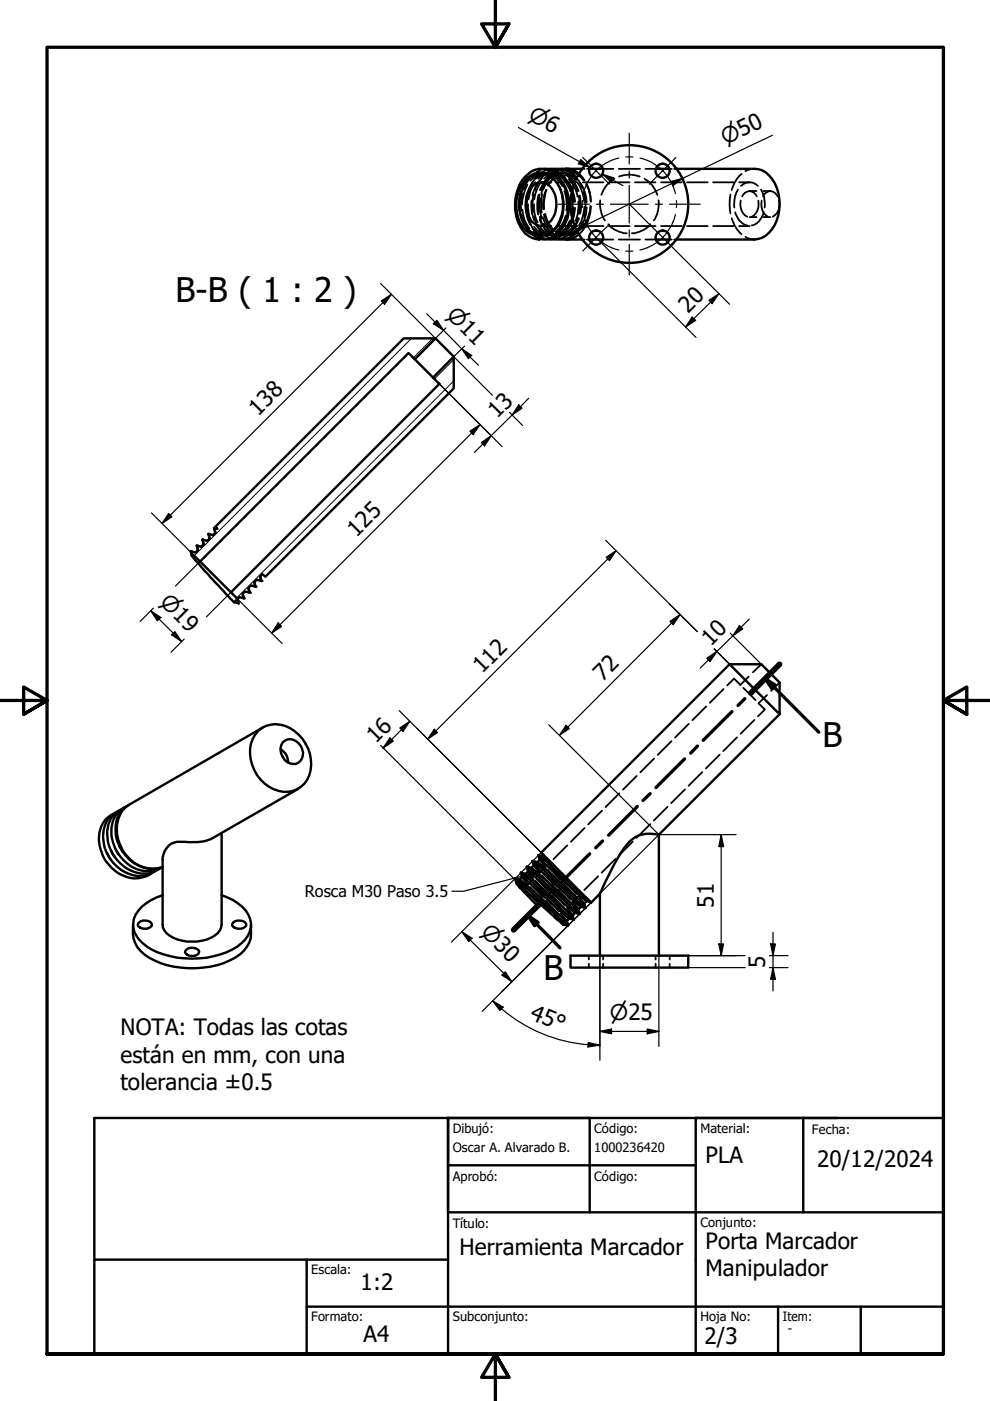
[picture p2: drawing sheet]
<svg xmlns="http://www.w3.org/2000/svg" width="210mm" height="297mm" viewBox="0 0 210 297" stroke-linecap="round" stroke-linejoin="round" font-family="sans-serif">
<!-- layer: Sombreado (ISO) -->
<path d="M87.2 71.7l-46.1 46.1M91.8 71.7l-4.2 4.2M96.2 76.2l-4.1 4.2M96.2 80.8l-46 46" fill="none" stroke="#000" stroke-width=".21"/>
<!-- layer: Visible (ISO) -->
<g fill="none" stroke="#000" stroke-width=".51">
<path d="M112.8 39.5a2.62 2.62 0 0 1 4.3 .6 5.8 5.8 0 0 1-.8 7.2 2.67 2.67 0 0 1-4.2-1.2 6 6 0 0 1 .7-6.6zM114.6 36.6a5.2 5.2 0 0 0-4.3 4.5 8.2 8.2 0 0 0 2.1 7.9l.8 .5 1.5 .4M115.4 35.8a5.4 5.4 0 0 1 5.4 3.7l.4 1.1M116.6 35.8a4.9 4.9 0 0 1 5.1 3M117.9 35.8a4.7 4.7 0 0 1 4.3 1.9M119 38.4a8.5 8.5 0 0 1 .1 10M119.1 35.8a5.1 5.1 0 0 1 3.6 1.1M119.9 35.8a3.9 3.9 0 0 1 2.8 1M120 35.8h3.4M120.3 38.4l1 1.8M121.5 38.4l.3 .4M124.9 35.8h2.9"/>
<path d="M139.1 35.8h2.8M143.4 35.8h16.6a4.9 4.9 0 0 1 4.3 3 9.6 9.6 0 0 1-1.2 10.5 4.3 4.3 0 0 1-3.1 1.5h-16.6M114 49.9l.4 .9M114.4 50.6a4.3 4.3 0 0 0 5-2.7 9.7 9.7 0 0 0-1.4-10.8 4.4 4.4 0 0 0-6.7 .5 9.6 9.6 0 0 0 0 11.9l1.5 .9 1.6 .4M114.7 49.9l-.3 .9M119.2 41.3a5.8 5.8 0 0 0-3.9-4.5 4.7 4.7 0 0 0-5.2 3.3 8.5 8.5 0 0 0 1 8.3 4 4 0 0 0 2.9 1.5M119.2 41.3a7.5 7.5 0 0 1-2.6 8.2 5.2 5.2 0 0 1-2.6 .4M119.2 41.3a8.2 8.2 0 0 1-2.2 7.8l-1.5 .7-.8 .1M120 50.8h3.4M121.3 46.3a5.5 5.5 0 0 1-4.4 4.5l-.8-.1M121.4 46.6l-1 1.8M121.9 48a4.5 4.5 0 0 1-4.6 2.7"/>
<path d="M121.9 48.1l-.3 .3M122.4 49.1a4 4 0 0 1-3.8 1.6M122.4 49.2l-.4 .3M122.7 49.7a3.8 3.8 0 0 1-3.1 1M124.9 50.8h2.9M139.1 50.8h2.8M87.9 76.2l3.9 3.9M92.3 71.7l3.9 3.9M96.2 75.6v6.7l-39.9 40-.7-.6-.5 .5 .3 1-1-.3-.5 .5 .3 1-1-.3-.6 .6 .4 1-1.1-.3-.5 .5 .3 1-1-.3-.3 .4-1.4-1.4 44.2-44.2-1.4-1.3zM40.4 116.9l.3 1M40.7 117.8l3.9 4.6 5.1 5.3M41.7 115.7l.3 .9"/>
<path d="M42.4 119l6.6 6.6M42.9 114.4l.3 1M44.2 113.2l.2 1M45.4 111.9l.7 .2-.4-.4 39.9-40h6.7l-4.4 4.5-1.3-1.3-44.2 44.1-1.4-1.3-.3 .1-.3-.9 1.1 .2 .5-.5-.3-.9 1 .2 .5-.5-.3-1 1 .3 .5-.5-.2-1 .9 .3 .6-.5zM45.4 111.9l.3 1.1M50.4 127l.2 .9-.9-.2zM51.4 125.9l.3 1M52.7 124.6l.3 1.1M53.9 123.4l.3 1M55.2 122.2l.2 1M54.7 155a5.8 5.8 0 0 1 7.7 0 8.3 8.3 0 0 1 2.8 10.3 5.5 5.5 0 0 1-8.2 1.5 8.6 8.6 0 0 1-3.4-10.2zM55.8 154.2l-28.3 16.3a6.1 6.1 0 0 0-2.7 6.5 8.2 8.2 0 0 0 7.7 7.2l2-.4a6.7 6.7 0 0 1-8.8-2 7.6 7.6 0 0 1-.9-9.2l.3-.5 1.6-1"/>
<path d="M59.5 158.9a3 3 0 0 1 1.6 2.8M60 157.3a2.53 2.53 0 0 1 4.1 1.6 2.18 2.18 0 0 1-.9 2.8 2.18 2.18 0 0 1-2.9-.6 3 3 0 0 1-.3-3.8zM154.7 140.8h6.7l3.9 3.9v6.7zM154.7 140.8l-40 40 10.6 10.6 1.9-1.9M165.3 151.4l-25.6 25.6M24.1 172.6a5.8 5.8 0 0 0-3 6.8 8.4 8.4 0 0 0 7.8 6.8l1.9-.3 1.1-.6M24.4 179.8l.8 1.4M24.9 172.1a5.8 5.8 0 0 0-2.9 6.8 8.3 8.3 0 0 0 8.4 6.8l.7-.1 1.7-.8M25.3 179.3l.8 1.4M25.8 171.6a5.4 5.4 0 0 0-3 6 8.4 8.4 0 0 0 8.5 7.6l.6-.1 1.8-.8M27.3 170.7a5.6 5.6 0 0 0-2.8 5.8 8.5 8.5 0 0 0 7.5 7.7l1.1-.1M63.2 167.2l-18.1 10.5a11.6 11.6 0 0 1-6.5 .8 3.6 3.6 0 0 0-4.1 3.7v13.9a3.9 3.9 0 0 0 3.1 3.1 9.2 9.2 0 0 0 8.6-1.3l.4-.6 .4-1.2v-19.5"/>
<path d="M139.7 177h-.1a6.6 6.6 0 0 0-7.3 2.9l-2 3.2-3.1 6.4M139.7 177v25.6M22.7 180.8l.7 1.4M23.6 180.3l.7 1.4M28.2 196.1a6.7 6.7 0 0 0 4.6 7.5 19.8 19.8 0 0 0 17-.5 6.5 6.5 0 0 0 3.4-7M29.5 195.6a1.88 1.88 0 0 1 2.7 .3 1.21 1.21 0 0 1-1.6 1 1.43 1.43 0 0 1-1.4-.8zM34.5 189.8a9.2 9.2 0 0 0-6.1 5 4.8 4.8 0 0 0 1.8 5.1 16.3 16.3 0 0 0 10.5 3.3 16.7 16.7 0 0 0 10.5-3.3 4.8 4.8 0 0 0 .2-7.6 11.4 11.4 0 0 0-4.4-2.5M49.5 195.6a1.95 1.95 0 0 1 2.7 .3 1.21 1.21 0 0 1-1.6 1 1.43 1.43 0 0 1-1.4-.8zM109.2 186.2l1.2 .4 8.3 7.5 1.4 1.1M109.5 187.2l-.3-1 11.2 10.1-.2-1.1 .5-.5M110.5 185l.9 .3M110.7 186l-.3-1 2.5 2.1 7.9 7.3 .9 .6"/>
<path d="M110.7 186l1.2 .9 8 7.3 .7 .5 1.1 .3M110.7 186l-.5 .5M111.4 185.3l1.4 1.1 6.8 6.2 1.8 1.4M111.7 183.8l1.2 .3 9.7 8.7 .6-.5M112 184.8l-.3-1 11.2 10-.2-1M112 184.8l.8 .6 9.1 8.1M112 184.8l-.6 .5M113 182.5l.9 .3M113.2 183.5l-.3-1 2.5 2.1 7.9 7.3 .8 .6M113.2 183.5l1.2 .9 8 7.3 .7 .6 1 .2M113.2 183.5l-.6 .5M113.9 182.8l2.1 1.7 6 5.6 1.9 1.5"/>
<path d="M114.2 181.3a6.8 6.8 0 0 1 3.3 2.3M114.4 182.3l-.2-1 3.1 2.7 7.7 7.1M114.4 182.3l.9 .6 9.1 8.2M114.4 182.3l-.5 .5M114.5 191.6l-.5 .5-3.8-3.9-.7-1 1.9 1.6 7.8 7M115.3 181.3l-.2 .2M119.2 195.8l.2 .2M119.4 196l1 .3M121.4 194l.3 1M121.9 193.5l1 .3M121.9 193.5l-.5 .5M123.9 191.6l.2 .9"/>
<path d="M124.4 191.1l.8 .1M124.4 191.1l-.5 .5M127.2 189.5v13.1M39.5 201.3a1.96 1.96 0 0 1 2.7 .4 1.52 1.52 0 0 1-2.1 .9 .76 .76 0 0 1-.7-.4 .76 .76 0 0 1 .1-.9zM121 202.6h24.9v2.6h-24.9z"/>
<circle cx="126.4" cy="36.2" r="1.49"/>
<circle cx="140.5" cy="36.2" r="1.49"/>
<circle cx="126.4" cy="50.4" r="1.49"/>
<circle cx="133.4" cy="43.3" r="12.5"/>
<circle cx="140.5" cy="50.4" r="1.49"/>
</g>
<!-- layer: Oculto (ISO) -->
<g fill="none" stroke="#000" stroke-width=".38">
<path d="M111.1 39.6l-.7 1.9-.2 2.2M111.8 39.2l-.7 1.7-.4 2.5M112.9 38.7l-1.1 2.2-.3 1.7M113 37.1l-1 1-1 2.1M113.5 38.6l-.2 .2a7.7 7.7 0 0 0-1.3 3.5M114.2 37.1l-1.4 1.7-.6 1.5M114.5 36.6h.1M114.7 38.6l-.1 .2a8.9 8.9 0 0 0-1.3 3.5M114.7 36.6h-.1a3.9 3.9 0 0 1 2.6 1M114.7 38.7h2.2M114.9 37.8l-1.4 1.8-.6 1.9M115.1 36.6a4.4 4.4 0 0 0-3.5 2.1"/>
<path d="M115.2 36.6h.2M115.4 35.8l-.9 .3-.8 .4M115.4 37.1l-1.3 1.7-.6 1.5M115.5 36.6h.2M115.8 37.2a3.5 3.5 0 0 1 4 .1M116.1 36.8a5.1 5.1 0 0 1 3.2 2.7M116.3 36.7a4.5 4.5 0 0 0-3.8 1.6M116.4 36.6h.2M116.6 35.8l-1.7 .7M116.6 37.1l-1.3 1.7-.6 1.5M116.8 36.6h.2M117.1 37.1a5.6 5.6 0 0 0-2.6 3.2"/>
<path d="M117.2 37.4a6.4 6.4 0 0 0-2.4 3.6M117.2 36.9a6.7 6.7 0 0 0-2 3.3M117.3 37.1l.7 .4 1 .9M117.5 36.8a3.8 3.8 0 0 0-3.9 1.1M117.5 37.6l-1.3 1.7M117.5 37.6l-1.2 1.7M117.7 36.6h.2M117.8 36.8a4 4 0 0 0-3.7 1.1M117.9 35.8l-1.8 .7M118 36.6h.2M118 36.8a4.1 4.1 0 0 1 3.9 1.2M118 38.7h4.4"/>
<path d="M118.1 38.7l.8 1.6 .3 1M118.2 36.9a3.9 3.9 0 0 1 4 1M118.4 37.3a5.6 5.6 0 0 1 2.5 3.3M118.7 37.1l1.6 1.3M118.9 36.6h.2M119.1 36.8a3.8 3.8 0 0 0-3.7 1.1M119.1 35.8l-1.7 .7M119.3 36.6l-.8 .3-1 .7M119.3 36.6h.1M119.9 35.8l-1.7 .4-.2 .2M120 37.1l1 .7 .5 .6M120.2 36.4h.5a4.2 4.2 0 0 1 3 1.8"/>
<path d="M120.6 38l.7 .9 .7 1.2 .4 1.6M121.7 38.8l.8 1.8M121.8 38.8l.9 1.7M122.2 37.7l.9 1.2 .3 .9M122.6 38.8a9.3 9.3 0 0 1 1.3 4M122.7 36.9l1.1 1.2M122.7 36.8l1.3 1.5M123 38.7l.9 1.7 .5 2.4M123.4 35.8h.6M123.6 38.7h4.4M124.3 39l.5 1.2 .2 .7M124.4 39.1a8.5 8.5 0 0 1 .9 3.7"/>
<path d="M124.5 35.8h.4M124.5 39.4l.4 .9 .3 2.4M127.8 35.8h2.2M129.1 38.7h4.4M130.2 37.9a6 6 0 0 0-2.7 3.4M131.2 35.8h4.5M131.3 37.5a5.6 5.6 0 0 1 4.3 0M134.6 38.7h4.4M136.7 37.9a6 6 0 0 1 2.7 3.4M136.8 35.8h2.3M140.1 38.7h4.4M141.9 35.8h.5"/>
<path d="M142.9 35.8h.5M145.7 38.7h4.4M151.2 38.7h4.4M156.7 38.7h2.2M157.2 36.9a6.3 6.3 0 0 0-2.1 3.4M158.9 38.7h.7l1.1 .7M158.9 38.7h-.7l-1.1 .7M160 35.8l-.9 .1-1 .4M110.3 44.8a6.1 6.1 0 0 0 1.7 3.8M110.7 45.6l.5 1.8 1 1.6M110.7 41.1l-.3 2.5 .1 1.2M110.7 44.4l.1 .4a6.3 6.3 0 0 0 1.5 3.6"/>
<path d="M111.4 43.6a8 8 0 0 0 1.1 4.1M112 46l.8 2.2 .9 1.1M112 41.2l-.3 2 .1 1.8M112 43.3v.7a7.3 7.3 0 0 0 .7 3.2M112.7 49.3h.1a2.89 2.89 0 0 0 1.9 .6M112.7 42.5l.1 2.6 .4 1.6M112.8 49.7l1.2 .8 .4 .1M113.1 48.5a3.2 3.2 0 0 0 3.7 1.2M113.1 49.2a3.1 3.1 0 0 0 2 .7M113.2 41.2l-.3 2 .1 1.8M113.2 46l.6 1.7 1.1 1.6M113.2 43.3a7.5 7.5 0 0 0 .8 3.9"/>
<path d="M113.2 48.1h.1a3.7 3.7 0 0 0 3.3 1.8M113.7 47.6a4 4 0 0 0 3.3 2.3M114.2 41.3l-.3 1.7v1.4l.2 1.1M114.4 50l1.7 .7M114.4 46.5a4.8 4.8 0 0 0 2.7 3.1M114.4 46l.9 2.2 .8 1.1M114.4 41.2l-.2 1.4v2.4M114.5 48.1a3.9 3.9 0 0 0 3.4 1.8M114.6 42.1l-.2 1.8 .5 2.5M114.7 47.9h2.2M114.9 41.1v.2a11.3 11.3 0 0 0 0 3.8M115.1 46a8.1 8.1 0 0 0 1.9 3.5"/>
<path d="M115.3 45.5a5.9 5.9 0 0 0 2 3.6M115.3 47.4a4.3 4.3 0 0 0 3.4 2.5M115.6 50l1.7 .7M115.6 45.3a6.2 6.2 0 0 0 1.9 3.6M115.8 40.2l-.6 2.1v2.1M115.8 49.9h.2M115.9 40.2a9.9 9.9 0 0 0-.5 4.1M116.1 49.9h.2M116.8 50l1.8 .7M117 49.9h.2M117.4 49.9h.1M117.8 50l.9 .5 .9 .2"/>
<path d="M118 47.9h4.4M118.3 49.9h.1M118.4 49.5l1.2 .4h.8M118.6 49.9h.2M119.1 48.4l-1.6 1.2M119.5 49.9h.2M119.6 40.5l.5 1.7 .1 1.4-.1 1M119.8 49.9h.2M120 45.7l-.8 1.8-.7 1.1-.7 .6M120.4 48.4l-1.6 1.2M120.8 46.8a5.5 5.5 0 0 1-2.8 3M121.2 41.6l.2 2.7-.2 1.5"/>
<path d="M121.2 40.6l.5 2.2M121.3 40.2l.6 2.6M121.5 47.8a3.9 3.9 0 0 1-3.4 2.1M121.6 48.4l-.8 .8-1 .5M121.7 44l-.4 2.3M121.9 44.1l-.2 1.8-.3 .7M122 48.7a3.4 3.4 0 0 1-3.8 .9M122 49.5l-.5 .1M122.4 48.9l-1.1 .7-.9 .3 .6-.1M122.6 46.2l-.7 1.8M122.6 42.7v2.2l-.6 1.9M122.7 41.5l.2 1.9-.2 1.9"/>
<path d="M122.7 46.3l-.8 1.8M122.9 41.5l.3 2-.2 1.8M123.4 50.8h.6M123.6 47l-1.2 2.1M123.6 47.9h4.4M123.7 47.9l-1.3 1.3M123.8 41l.3 1.7v1.5l-.2 1.6M123.9 43.9l-.3 1.7-.3 1.3-.6 1M124 48.2l-1.3 1.5M124.4 44l-.1 1.3-.4 1.3-.8 1.5M124.5 50.8h.4M125.2 43.7l-.2 1.4-.8 2.1"/>
<path d="M125.3 43.7a8.7 8.7 0 0 1-.9 3.7M127.3 42.5a6.3 6.3 0 0 0 1 4.2M127.8 50.8h2.2M129 47.5a5.3 5.3 0 0 0 3.9 2M129.1 47.9h4.4M131.2 50.8h4.5M134.6 47.9h4.4M136.8 50.8h2.3M137.9 47.5a5.3 5.3 0 0 1-3.9 2M139.6 42.5a6.3 6.3 0 0 1-1 4.2M140.1 47.9h4.4M141.9 50.8h.5"/>
<path d="M142.9 50.8h.5M145.7 47.9h4.4M151.2 47.9h4.4M154.9 41.3a10.6 10.6 0 0 0 0 4M155.1 46.3a7.4 7.4 0 0 0 2.1 3.3M155.9 45a3.6 3.6 0 0 0 2.5 2.8M156.5 40.2a5.6 5.6 0 0 0-.8 3.8M156.7 47.9h2.2M157 42.5v.1a3 3 0 0 0 1.4 3.4M158.1 50.2l1 .5 .9 .1M158.9 40.5a1.82 1.82 0 0 0-1.5 1.1M158.9 40.5a1.83 1.83 0 0 1 1.6 1.1"/>
<path d="M158.9 46h1.5M158.9 40.5h1.5M160.8 42.5v.1a3 3 0 0 1-1.4 3.4M161.4 40.2a5.6 5.6 0 0 1 .7 3.8M161.5 42.5v.1a3.1 3.1 0 0 0 1.3 3.4M161.9 46h1.4M161.9 40.5h1.4M161.9 45a3.6 3.6 0 0 1-2.5 2.8M163.3 40.5a1.83 1.83 0 0 0-1.5 1.1M163.3 40.5a1.83 1.83 0 0 1 1.5 1.1M165.2 42.5v.1a3 3 0 0 1-1.4 3.4M142.4 157.1l-3 3"/>
<path d="M146 153.5l-2.9 2.9M149.7 149.8l-2.9 2.9M153.4 146.1l-2.9 2.9M156.3 156.3l-2.9 2.9M157.6 145.8l2.6 2.6M158.7 143.4l-1.7 1.8-1.4-1.3-1.4 1.4M160 152.6l-3 3M160.8 149.1l1.4 1.3-1.5 1.5M161.4 140.8l-1.8 1.7M162.6 147.4l-1.8 1.7M165.3 144.7l-1.8 1.8M120.3 179.2l-3 3"/>
<path d="M124 175.6l-3 2.9M127.6 171.9l-2.9 2.9M131.3 168.2l-2.9 2.9M134.2 178.4l-2.9 2.9M135 164.5l-2.9 2.9M137.9 174.7l-3 3M138.7 160.8l-2.9 3M141.5 171.1l-2.9 2.9M145.2 167.4l-2.9 2.9M148.9 163.7l-2.9 2.9M152.6 160l-2.9 2.9M109.2 186.3l2 2.2"/>
<path d="M109.7 187.1l-.2 .1M110.2 186.5a2.11 2.11 0 0 0 1.1 1.4l.6 .6-1.9-1.8-.1 .2M110.4 185l1.3 1.5M110.7 186l1.1 1.4M111.4 185.3l1.1 1.4M111.7 183.8l1.3 1.5M112 184.8l1 1.4M112.3 189.6l2.1 2.1M112.4 187.3l2.7 2.9M112.4 188.1l2.4 2.6M112.6 184v.1M112.7 184l.1 .4 .9 1"/>
<path d="M112.8 189.4l3.7 3.7M112.8 189.5l1.9 1.9h-.1M112.9 182.5l1.3 1.6M112.9 186.6l-1.5 1.5M113.1 187.3l2.4 2.6M113.2 183.5l1.1 1.4M113.6 186.1l2.7 2.9M113.6 186.8l2.4 2.6M113.9 182.8l1.1 1.4M114.2 181.3l1.2 1.6M114.3 186l2.4 2.7M114.4 182.3l1.1 1.4"/>
<path d="M114.6 191.5l-.1 .1M114.9 184.8l2.7 3M114.9 185.6l2.4 2.6M115.2 181.6l1 1.3M115.4 191.3l2.4 2.7M115.6 184.8l2.4 2.6M115.8 191l2.7 2.9M116.1 190.6l2.4 2.6M116.1 183.6l2.7 2.9M116.1 184.3l2.4 2.6M116.6 182.9l-2.9 3M116.6 190.1l2.4 2.6"/>
<path d="M116.8 183.6l2.4 2.6M117 189.8l2.8 2.9M117.3 189.3l2.4 2.6M117.3 194l1.9 1.8M117.9 188.8l2.4 2.7M118.2 188.5l2.8 2.9M118.4 194.6l1 1.4M118.6 188.1l2.4 2.6M119.1 193.9l1 1.3M119.1 187.6l2.4 2.6M119.2 194.7l1.3 1.5M119.4 193.2l-1.4 1.4"/>
<path d="M119.5 187.3l2.7 2.9M119.6 193.3l1 1.2v.2M119.8 186.9l2.4 2.6M120.3 192.6l1.1 1.4M120.4 193.5l1.3 1.5M120.4 186.4l1.6 1.8M120.8 192.1l1.1 1.4M121.5 191.4l1.1 1.4M121.7 192.2l1.2 1.5M122.1 190.9l1 1.2v.2M122.8 190.2l1.1 1.3M122.9 191l1.2 1.5"/>
<path d="M122.9 189.2l1.5 1.9M123.1 189.5l-2.9 2.9M126.8 185.8l-2.9 2.9M130.5 182.1l-2.9 2.9M124.8 202.6v.8M124.8 204.3v.9M127.9 202.6v.8M127.9 204.3v.9M139 202.6v.8M139 204.3v.9M142 202.6v.8M142 204.3v.9"/>
</g>
<g fill="#000">
<circle cx="110.2" cy="186.5" r=".19"/>
<circle cx="110.7" cy="186" r=".19"/>
<circle cx="111.4" cy="185.3" r=".19"/>
<circle cx="112" cy="184.8" r=".19"/>
<circle cx="113.2" cy="183.5" r=".19"/>
<circle cx="113.2" cy="183.6" r=".19"/>
<circle cx="113.9" cy="182.8" r=".19"/>
<circle cx="114.4" cy="182.3" r=".19"/>
<circle cx="115.1" cy="181.5" r=".19"/>
<circle cx="115.1" cy="181.6" r=".19"/>
<circle cx="119.4" cy="196" r=".19"/>
<circle cx="120.2" cy="195.2" r=".19"/>
<circle cx="120.7" cy="194.7" r=".19"/>
<circle cx="121.4" cy="194" r=".19"/>
<circle cx="121.9" cy="193.5" r=".19"/>
<circle cx="122.7" cy="192.8" r=".19"/>
<circle cx="123.2" cy="192.3" r=".19"/>
<circle cx="124.4" cy="191.1" r=".19"/>
</g>
<!-- layer: Visible (ISO) -->
<g fill="#000">
<circle cx="40.4" cy="116.9" r=".25"/>
<circle cx="41.7" cy="115.7" r=".25"/>
<circle cx="42.9" cy="114.4" r=".25"/>
<circle cx="44.2" cy="113.2" r=".25"/>
<circle cx="51.7" cy="126.9" r=".25"/>
<circle cx="53" cy="125.7" r=".25"/>
<circle cx="54.2" cy="124.4" r=".25"/>
<circle cx="55.4" cy="123.2" r=".25"/>
</g>
<g fill="none" stroke="#000" stroke-width=".7">
<path d="M147.9 158.2l-1.5 1.5M155.2 150.9l-6.1 6.1M157.9 148.1l-1.4 1.5M162.2 143.9l2.1 1.4-.7 .7zM162.2 143.9l11.4 11.3M165.3 140.8l-6.1 6.1M127.8 178.3l-1.5 1.5M135.1 171l-6.1 6.1M137.9 168.3l-1.6 1.4M145.2 160.9l-6.1 6.1M112 194.1l2 1.5-.7 .7zM112 194.1l6.7 6.9"/>
<path d="M115 191.1l-6.1 6.1M117.7 188.3l-1.5 1.6M125 181l-6.1 6.1"/>
</g>
<path d="M165.3 140.8l-6.1 6.1M115 191.1l-6.1 6.1" fill="none" stroke="#000" stroke-width="1.2"/>
<g fill="#000">
<path d="M162.2 143.9l2.1 1.4-.7 .7z" fill-rule="evenodd"/>
<path d="M112 194.1l2 1.5-.7 .7z" fill-rule="evenodd"/>
</g>
<!-- layer: Borde (ISO) -->
<path d="M105 0v10l-2.9-4.9h5.8l-2.9 4.9 2.9-4.9M0 148.5h10l-5-2.8v5.7l5-2.9-5 2.9M210 148.5h-10l5-2.8v5.7l-5-2.9 5 2.9M10 287.1v-277.1h190v277.1h-190h190M107.9 292l-2.9-4.9 2.9 4.9h-5.8l2.9-4.9v9.9" fill="none" stroke="#000" stroke-width=".7"/>
<path d="M20 237h180v50.1h-180zM125 237v20M147.5 237v50.1M170.3 237v20M95 247.1v-10.1v50.1M95 247.1v9.9h105M95 247.1h52.5M20 267.1h75M65 267.1v20M65 277h135M165 277v10.1h17.5v-10.1" fill="none" stroke="#000" stroke-width=".51"/>
<!-- layer: Marca de centro (ISO) -->
<g fill="none" stroke="#000" stroke-width=".25">
<path d="M123.6 33.4l5.6 5.6M133.4 28.2v6.6M133.4 36.2v1.6M133.4 39.3v8M143.3 33.4l-5.6 5.6M118.4 43.3h6.6M126.4 43.3h1.6M129.2 47.5l-5.6 5.7M129.4 43.3h8M133.4 48.8v1.5M133.4 51.8v6.5M137.7 47.5l5.6 5.7"/>
<path d="M138.9 43.3h1.6M141.9 43.3h6.6"/>
</g>
<!-- layer: Cota (ISO) -->
<g fill="none" stroke="#000" stroke-width=".25">
<path d="M109.9 27l15.1 8.5-2.1-1.2M123.1 33.8l1.9 1.7-2.4-.8zM127.7 36.9l2.4 .8-.5 .9zM127.7 36.9l4.4 2.5M142.2 38.5l2.5-.7-2 1.6zM163.8 28.7l-41.6 20M122.2 48.7l2-1.5 .5 .9zM126.4 50.4l6.9 6.9M133.5 57.5l14.1 14.1M133.5 43.4l4.2 4.1M143.3 53.2l11.4 11.3M80.7 60.1l11.6 11.6 2.3-2.2"/>
<path d="M80.8 63.8l2.2-1.4-1.5 2.1zM83 62.4l-48.6 48.6M86.6 74.9l17.4 17.4M90.5 66.5l11 11M91.9 68.6l.7-.7 1.4 2.1zM97.9 74l2.1 1.4-.7 .7zM98.5 73.4l-2.3 2.2 8.2 8.2M146.7 67.2l.8 .7-2.1 1.4zM150.3 63.7l2.1-1.4-1.4 2.1zM152.4 62.3l-7 7M91.8 80.1l14.6 14.6M99.6 91.4l2.2-1.4-1.5 2.1z"/>
<path d="M101.8 90l-44.2 44.2M102 93.8l2.1-1.4-1.4 2.1zM108 87.4l2.8 2.8M110 85.8l.7 .7-2.1 1.5zM112.1 84.4l-11.5 11.5M32.1 108.8l10.3 10.2M35.8 108.9l.6 .7-2 1.4zM42.4 119l17.4 17.4M42.4 119l-5.2 5.3M128.4 114.5l19.4 19.4-5.9-5.8M128.5 118.2l2.1-1.4-1.4 2.1zM130.6 116.8l-39.9 39.9"/>
<path d="M31.9 129.5l2.2 1.4-.8 .7zM31.9 129.5l6.6 6.5M32.5 129l-2.8 2.7M37.1 133.9l1.4 2.1-2.1-1.4zM39.1 135.5l-2.8 2.8M49 125.6l-5.2 5.2M59 132.1l.7 .7-2.1 1.4zM142 131.7l2.2-1.4-1.5 2.1zM144.2 130.3l-25.6 25.6M149.9 139.6l2.1-1.5-1.4 2.2zM151.4 137.6l13.9 13.8M154.8 134.2l6.6 6.6"/>
<path d="M156.8 132.6l.7 .7-2.1 1.5zM158.9 131.2l-10.4 10.5M80.7 158l33.7 33.7M82.7 156.4l.7 .7-2.2 1.5zM84.6 150.7l30.1 30.1-19 19M84.8 154.4l2.1-1.4-1.4 2.1zM86.9 153l-5.7 5.6M92.1 154.6l.7 .7-2.1 1.4zM116.3 153.7l23.4 23.3M120 153.8l.7 .7-2.1 1.4zM139.7 177l-33.4 33.4M139.7 177h16.4"/>
<path d="M152.9 177l.5 2.5h-1zM152.9 177v25.6M97.9 197.5l2.2 1.4-.7 .7zM97.9 197.5l10.6 10.6M125.3 191.4l-23.1 23M163.9 197.7v12.4M104.5 212.2l2.2 1.3-.7 .7zM104.5 212.2l1.8 1.7M106.4 213.9a32.1 32.1 0 0 0 18.3 7.6M106.4 206.7l.7-.7 1.4 2.1zM127.2 218.7l2.5-.5v1zM127.2 218.7h12.5"/>
<path d="M127.2 202.6v22.2M137.2 218.2l2.5 .5-2.5 .5zM145.9 205.2h12.1M152.4 200.1h1l-.5 2.5zM158 202.6h-18.3v19.3M163.1 205.2h4M163.1 202.6h4M163.4 200.1h1l-.5 2.5zM163.9 205.2l.5 2.4h-1zM124.7 221l2.5 .6-2.5 .4zM124.7 221.5l2.5 .1"/>
</g>
<g fill="#000">
<path d="M123.1 33.8l1.9 1.7-2.4-.8z" fill-rule="evenodd"/>
<path d="M127.7 36.9l2.4 .8-.5 .9z" fill-rule="evenodd"/>
<path d="M142.2 38.5l2.5-.7-2 1.6z" fill-rule="evenodd"/>
<path d="M122.2 48.7l2-1.5 .5 .9z" fill-rule="evenodd"/>
<path d="M80.8 63.8l2.2-1.4-1.5 2.1z" fill-rule="evenodd"/>
<path d="M91.9 68.6l.7-.7 1.4 2.1z" fill-rule="evenodd"/>
<path d="M97.9 74l2.1 1.4-.7 .7z" fill-rule="evenodd"/>
<path d="M146.7 67.2l.8 .7-2.1 1.4z" fill-rule="evenodd"/>
<path d="M150.3 63.7l2.1-1.4-1.4 2.1z" fill-rule="evenodd"/>
<path d="M99.6 91.4l2.2-1.4-1.5 2.1z" fill-rule="evenodd"/>
<path d="M102 93.8l2.1-1.4-1.4 2.1z" fill-rule="evenodd"/>
<path d="M110 85.8l.7 .7-2.1 1.5z" fill-rule="evenodd"/>
<path d="M35.8 108.9l.6 .7-2 1.4z" fill-rule="evenodd"/>
<path d="M128.5 118.2l2.1-1.4-1.4 2.1z" fill-rule="evenodd"/>
<path d="M31.9 129.5l2.2 1.4-.8 .7z" fill-rule="evenodd"/>
<path d="M37.1 133.9l1.4 2.1-2.1-1.4z" fill-rule="evenodd"/>
<path d="M59 132.1l.7 .7-2.1 1.4z" fill-rule="evenodd"/>
<path d="M142 131.7l2.2-1.4-1.5 2.1z" fill-rule="evenodd"/>
<path d="M156.8 132.6l.7 .7-2.1 1.5z" fill-rule="evenodd"/>
<path d="M82.7 156.4l.7 .7-2.2 1.5z" fill-rule="evenodd"/>
<path d="M84.8 154.4l2.1-1.4-1.4 2.1z" fill-rule="evenodd"/>
<path d="M92.1 154.6l.7 .7-2.1 1.4z" fill-rule="evenodd"/>
<path d="M120 153.8l.7 .7-2.1 1.4z" fill-rule="evenodd"/>
<path d="M149.9 139.6l2.1-1.5-1.4 2.2z" fill-rule="evenodd"/>
<path d="M152.9 177l.5 2.5h-1z" fill-rule="evenodd"/>
<path d="M97.9 197.5l2.2 1.4-.7 .7z" fill-rule="evenodd"/>
<path d="M106.4 206.7l.7-.7 1.4 2.1z" fill-rule="evenodd"/>
<path d="M104.5 212.2l2.2 1.3-.7 .7z" fill-rule="evenodd"/>
<path d="M127.2 218.7l2.5-.5v1z" fill-rule="evenodd"/>
<path d="M137.2 218.2l2.5 .5-2.5 .5z" fill-rule="evenodd"/>
<path d="M152.4 200.1h1l-.5 2.5z" fill-rule="evenodd"/>
<path d="M163.4 200.1h1l-.5 2.5z" fill-rule="evenodd"/>
<path d="M163.9 205.2l.5 2.4h-1z" fill-rule="evenodd"/>
<path d="M124.7 221l2.5 .6-2.5 .4z" fill-rule="evenodd"/>
</g>
<path d="M112.2 184.9l2.5-.1-2.2 1.1zM114.7 184.8l-16.4 4.2h-2.5" fill="none" stroke="#000" stroke-width=".25"/>
<path d="M112.2 184.9l2.5-.1-2.2 1.1z" fill-rule="evenodd" fill="#000"/>
<!-- layer: Eje (ISO) -->
<path d="M131.2 33.5a10 10 0 0 0-7.5 7.5M132.7 33.3h1.5M135.7 33.5a10 10 0 0 1 7.5 7.5M123.5 42.5v1.5M123.7 45.5a10 10 0 0 0 7.5 7.5M132.7 53.2h1.5M143.2 45.5a10 10 0 0 1-7.5 7.5M143.4 42.5v1.5" fill="none" stroke="#000" stroke-width=".25"/>
<g font-size="7.2">
<text x="37.2" y="64.1">B-B ( 1 : 2 )</text>
<text x="174.4" y="158.4">B</text>
<text x="115.3" y="207.8">B</text>
</g>
<g font-size="4.8">
<text x="145.9" y="66.5" transform="rotate(-45 145.9 66.5)">20</text>
<text x="54.7" y="88.3" transform="rotate(-45 54.7 88.3)">138</text>
<text x="105.4" y="88.9" transform="rotate(-45 105.4 88.9)">13</text>
<text x="75.6" y="114" transform="rotate(-45 75.6 114)">125</text>
<text x="150.7" y="137.2" transform="rotate(-45 150.7 137.2)">10</text>
<text x="102.2" y="143" transform="rotate(-45 102.2 143)">112</text>
<text x="127.8" y="144.5" transform="rotate(-45 127.8 144.5)">72</text>
<text x="79.7" y="157.8" transform="rotate(-45 79.7 157.8)">16</text>
<text x="151.3" y="192.5" transform="rotate(-90 151.3 192.5)">51</text>
<text x="162.2" y="205.2" transform="rotate(-90 162.2 205.2)">5</text>
<text x="112.1" y="215.9" transform="rotate(23 112.1 215.9)">45°</text>
<text x="25.5" y="219.5">NOTA: Todas las cotas</text>
<text x="25.5" y="225.3">están en mm, con una</text>
<text x="25.5" y="231.1">tolerancia ±0.5</text>
<text x="149.6" y="246.6">PLA</text>
<text x="173.2" y="247.4">20/12/2024</text>
<text x="97.4" y="266">Herramienta Marcador</text>
<text x="149.6" y="264.8">Porta Marcador</text>
<text x="76.5" y="273.4">1:2</text>
<text x="149.6" y="270.6">Manipulador</text>
<text x="77.1" y="284.5">A4</text>
<text x="149.4" y="284.9">2/3</text>
</g>
<g font-size="4.6">
<text x="111.8" y="25.3" transform="rotate(29 111.8 25.3)">⌀6</text>
<text x="153.8" y="30.8" transform="rotate(-26 153.8 30.8)">⌀50</text>
<text x="94.4" y="67" transform="rotate(45 94.4 67)">⌀11</text>
<text x="33.7" y="127.8" transform="rotate(45 33.7 127.8)">⌀19</text>
<text x="101.7" y="197.9" transform="rotate(45 101.7 197.9)">⌀30</text>
<text x="129.3" y="216.3">⌀25</text>
</g>
<text font-size="3.4" x="64.6" y="190.2">Rosca M30 Paso 3.5</text>
<g font-size="2.7">
<text x="96" y="244.1">Oscar A. Alvarado B.</text>
<text x="96" y="240.3">Dibujó:</text>
<text x="126" y="244.1">1000236420</text>
<text x="126" y="240.3">Código:</text>
<text x="148.5" y="240.1">Material:</text>
<text x="172.1" y="240.4">Fecha:</text>
<text x="96" y="250.3">Aprobó:</text>
<text x="126" y="250.3">Código:</text>
<text x="96" y="260.3">Título:</text>
<text x="148.5" y="260.1">Conjunto:</text>
<text x="66" y="270.1">Escala:</text>
<text x="66" y="280">Formato:</text>
<text x="96" y="280.1">Subconjunto:</text>
<text x="148.5" y="280">Hoja No:</text>
<text x="166" y="280">Item:</text>
<text x="167.1" y="282.7">-</text>
</g>
</svg>
